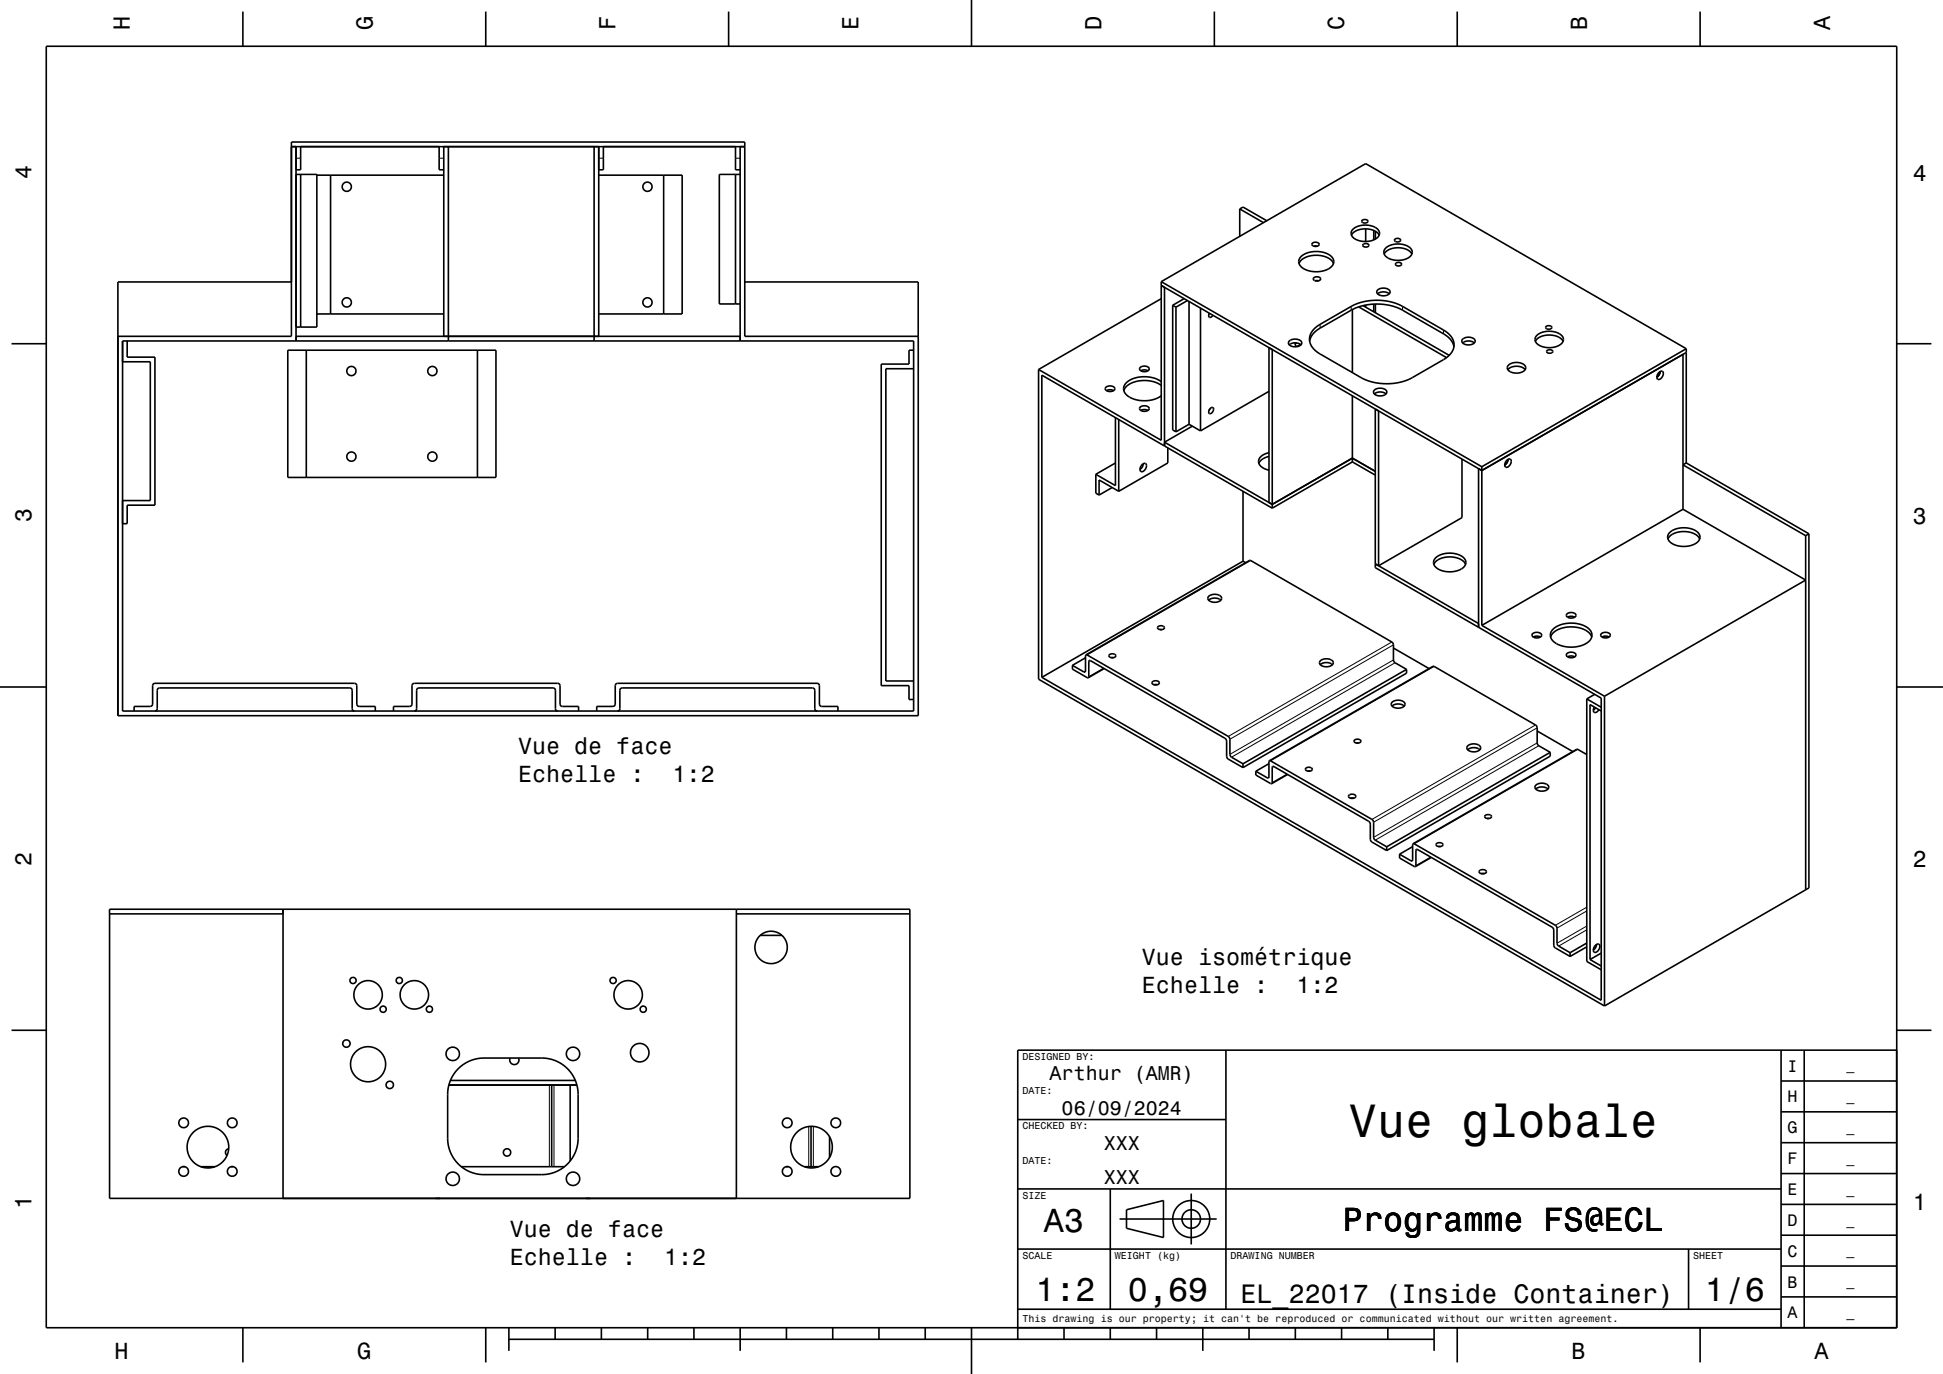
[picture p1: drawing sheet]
<svg xmlns="http://www.w3.org/2000/svg" width="420mm" height="297mm" viewBox="0 0 420 297" stroke-linecap="round" stroke-linejoin="round" font-family="sans-serif">
<g fill="none" stroke="#000" stroke-width=".35">
<path d="M10 10h400v277h-400zM52.5 2.5v7.5M105 2.5v7.5M157.5 2.5v7.5M210 0v10M262.5 2.5v7.5M315 2.5v7.5M367.5 2.5v7.5M63 31.7h98M64 31.7v42M64 37.7h4.5v33h-4.5M65 31.7v5h-1"/>
<path d="M65 37.7v33M68.5 37.9h27.4M71.5 37.9v30M94.9 31.7v5h1M95.9 31.7v41M96.9 31.7v42M128.4 31.7v42M129.4 31.7v41M129.4 37.9h18.1v30h-18.1M130.4 31.7v5h-1M143.5 37.9v30M159 31.7v5h1"/>
<path d="M159 37.7v28M160 31.7v42M160 37.7h-4.5v28h4.5M268 45.2v5.9M268 45.2l5.1 2.9M268 45.2l.7-.4 5.1 2.9M280.8 57a4.3 4.3 0 0 1 4.7-1.7 3.3 3.3 0 0 1 2.7 1.7M281.2 55.5a5.3 5.3 0 0 1 6.8 .2 1.69 1.69 0 0 1-1.1 2.6 5.2 5.2 0 0 1-6-1l-.1-1zM283.7 52.5a.91 .91 0 0 1 1.5 .4 .94 .94 0 0 1-1.6-.1zM284 53.2h.7M292.1 50.8a4 4 0 0 1 5-.9l.6 .4 .4 .5M292.5 49.5a4.2 4.2 0 0 1 5.5 .4 1.51 1.51 0 0 1-1.3 2 4 4 0 0 1-4.6-1v-.7z"/>
<path d="M294.5 47.6a.76 .76 0 0 1 1.2 .3 .73 .73 0 0 1-.7 .3 .73 .73 0 0 1-.6-.5zM294.6 52.9a.78 .78 0 0 1 1.3 .2 .68 .68 0 0 1-.7 .4 .68 .68 0 0 1-.6-.6zM295.2 49.5v2.7M297 49.8v2.1M297.3 50v1.7M299.2 54.9a4 4 0 0 1 5-.9l.6 .4 .4 .5M299.6 53.6a4.2 4.2 0 0 1 5.5 .3 1.51 1.51 0 0 1-1.3 2.1 4 4 0 0 1-4.6-1.1v-.6zM301.5 51.7a.76 .76 0 0 1 1.3 .3 .73 .73 0 0 1-.7 .3 .73 .73 0 0 1-.7-.5zM301.7 57a.77 .77 0 0 1 1.3 .2 .68 .68 0 0 1-.8 .3 .68 .68 0 0 1-.5-.5zM2.5 74.3h7.5M25.5 72.7h37.5v-42h98v42h37.5M26.5 73.7h171v80h-171z"/>
<path d="M26.5 78.2h6v30h-6M27.5 73.7v3.5h6v32h-6v4h-1M62.2 75.7h45v27.5h-45zM63 60.9h-37.5v93.8h173v-93.8h-37.5M64 72.7h96M66.2 75.7v27.5M68.5 67.9h27.4M103.2 75.7v27.5M197.5 75.7h-1v3h-6v69.5h6v3h1M197.5 79.7h-6v67.5h6M224.5 79.9v66.9l122.3 70.6M246.5 79.4a1.3 1.3 0 0 1 1.9 .3 1.19 1.19 0 0 1-2.1 0z"/>
<path d="M251 61.7l69.3 40 44.2-25.5M251 60.9v34.3l-26.5-15.3M251 64.6l-26.5 15.3M251 60.9l69.3 40M251 60.9l44.2-25.5 69.3 40M251.7 62.1v34.3M253.5 66l.7 .4M253.5 66v26.9l.7 .4M254.2 66.4v26.9M256 64.6l-2.5 1.4M256.7 65l-2.5 1.4M257 65.2v26.5"/>
<path d="M259.5 66.6v26.5M261.3 67.9l.2-.2a.44 .44 0 0 0-.3 .6 .44 .44 0 0 0 .5 .3l.5-.5M274.3 75.1v33.5l.7 .4M275 75.6v34.2M278.6 73.8a1.79 1.79 0 0 1 2.8 .3 1.67 1.67 0 0 1-2.9 0zM278.7 74.5a2.08 2.08 0 0 1 2.5 0M280 74.3a.54 .54 0 0 0 .5 .6 .54 .54 0 0 0 .5-.5M280 74.1v.2M280.2 74.1l-.2 .2M283.1 73.7a4.2 4.2 0 0 1 2.3-2.8l7.7-4.3 2.5-.7 2.7-.2 2.2 .3 1.9 .7 9.6 5.5a4.2 4.2 0 0 1 2.3 2.7M284 60a.91 .91 0 0 1 1.5 .4 .94 .94 0 0 1-1.6-.1zM284.1 71l1.3-.9 7.3-4.2 2.4-.8 2.7-.2 2.4 .3 2.2 .6 9.6 5.5a3.4 3.4 0 0 1 2 4.6l-.6 .8-1 .8-7.5 4.4-2.1 .7-2.7 .3-2.7-.2-2.4-.7-9.6-5.5a3.4 3.4 0 0 1-2-4.6z"/>
<path d="M284.3 60.7h.7M292.3 66.9v13.6M293.7 66.3l19 11M294.6 66.1l18.7 10.7M295.2 65.9v.5M297 65.7v1.7M297.3 65.7v1.9M297.8 63.5a2.06 2.06 0 0 1 2.5 0M297.8 62.7a1.8 1.8 0 0 1 2.7 .4 1.67 1.67 0 0 1-2.9 0zM316.1 73.4a1.91 1.91 0 0 1 2.8 .2 1.23 1.23 0 0 1-1.8 .9 .87 .87 0 0 1-.8-.2 .87 .87 0 0 1-.2-.9zM316.2 74.1a2.08 2.08 0 0 1 2.5 0M325.9 79.9a2.71 2.71 0 0 1 3.8 0"/>
<path d="M326.1 78.9a2.58 2.58 0 0 1 3.7 .5 1.61 1.61 0 0 1-2 1.3l-1-.2a.95 .95 0 0 1-.9-.5 .95 .95 0 0 1 .2-1.1zM331.9 73.8a4 4 0 0 1 4.9-1l.7 .5 .4 .5M332.3 72.5a4.3 4.3 0 0 1 5.5 .3 1.51 1.51 0 0 1-1.3 2.1 4 4 0 0 1-4.6-1.1l-.1-.7zM334.2 70.6a.76 .76 0 0 1 1.2 .2 .73 .73 0 0 1-.7 .4 .73 .73 0 0 1-.6-.5zM334.4 75.8a.68 .68 0 0 1 .7-.2 .68 .68 0 0 1 .5 .5 .78 .78 0 0 1-1.3-.2zM363.8 76.6h.1M363.8 76.6v33.5M364.5 75.4v24.7M364.5 75.4l-44.2 25.5M410 74.3h7.5M239 83.7a1.31 1.31 0 0 1 2 .3 1.19 1.19 0 0 1-2.1 0zM239.2 84.4a1.61 1.61 0 0 1 1.5 0"/>
<path d="M241.1 90.3v14.7l-4.2-2.5M241.8 90.7v15.5M246.5 88a1.31 1.31 0 0 1 1.9 .3 1.19 1.19 0 0 1-2.1 0zM246.6 80.1a1.62 1.62 0 0 1 1.5 0M246.6 88.7a1.62 1.62 0 0 1 1.5 0M251 82.5a6.4 6.4 0 0 0-7.8 .5 1.94 1.94 0 0 0 1.2 3 6.9 6.9 0 0 0 6.6-.4M251 83.3a6.4 6.4 0 0 0-7.8 .5l-.3 .6M252.4 96.8v3.3l-10.6 6.1M257 91.7l-2.8 1.6M257 91.7l2.5 1.4M257.7 92.1l-6 3.5 23.3 13.4M261.6 88.3l-.3 .5"/>
<path d="M261.7 88.2l.2-.1a.45 .45 0 0 1 .5 .3 .45 .45 0 0 1-.2 .5l-.1 .2a.42 .42 0 0 1-.6 .3 .42 .42 0 0 1-.2-.6zM274.3 98.7l-1.5 .6-.7 .9M274.3 97.9a2.22 2.22 0 0 0-2.2 2.1l.6 1 1.6 .6M274.3 84.6l-14.8 8.5M292.3 85.6v14.2M292.3 99.8l5 2.9M292.3 99.8l-17.3 10M297.1 85.2a2.08 2.08 0 0 1 2.5 0M297.1 84.3a1.9 1.9 0 0 1 2.7 .3 1.26 1.26 0 0 1-1.7 1 .89 .89 0 0 1-1.1-1.2zM297.3 88.4v34.3l48.8 28.2v65.3l-120.9-69.8M298 88.8v33.5M316 99.2v12.7l-18 10.4"/>
<path d="M325.7 99.6a.55 .55 0 0 1 .7-.4 .55 .55 0 0 1 .2 .8 1 1 0 0 1-1.2 .9l-.1-.5zM326 99.3l-.3 .7-.4 .5M358.5 80.6a.55 .55 0 0 1 .8-.4 .55 .55 0 0 1 .2 .8 .88 .88 0 0 1-1.3 .9v-.7zM358.8 80.3l-.2 .7-.5 .5M236.9 102.5v4.1l.7 .4M240.4 105.4l-2.8 1.6M241.1 100.1l-4.2 2.4M241.8 106.2l-4.2-2.5v3.3M246.8 100.5a.55 .55 0 0 1 .8-.3 .55 .55 0 0 1 .2 .8 1 1 0 0 1-1.2 .9l-.2-.5zM247.1 100.2l-.2 .8-.5 .5M268.7 106.2v15.1M275 109.8l-49.8-28.7v65.3"/>
<path d="M297.3 101.9l-5-2.9-17.3 10M319.6 101.3v34.3M320.3 100.9v34.3M360.5 116.5a4.3 4.3 0 0 1 5-1.4l1.3 .6 .6 .8M360.9 115.2a4.8 4.8 0 0 1 6.4 .2 1.61 1.61 0 0 1-1.2 2.3 4.8 4.8 0 0 1-5.4-.9l-.2-.8zM363.8 110.1l26.5 15.3M363.8 110.1l-43.5 25.1M364.5 100.1l-.7 .4 26.5 15.3M364.5 100.1l26.5 15.3M390.3 115.8v76.5M391 115.4l-.7 .4M391 115.4v76.5l-.7 .4"/>
<path d="M250.3 135.5a.83 .83 0 0 1 1.4 .3 .88 .88 0 0 1-1.5-.1zM250.7 136.1h.5M261.3 129.7a2.15 2.15 0 0 1 2.6 0M261.3 128.9a1.83 1.83 0 0 1 2.8 .4 1.81 1.81 0 0 1-2.9 .3l-.1-.3zM268.7 121.3l.6 .3M268.7 121.3l-43.5 25.1M298 122.3l-.7-.4 22.3 12.9M309.9 122a4.3 4.3 0 0 1 5-1.4l1.3 .6 .6 .8M310.3 120.6a4.9 4.9 0 0 1 6.4 .3 1.7 1.7 0 0 1-1.4 2.4 4.6 4.6 0 0 1-5.3-1.1l-.1-.8zM320.3 135.2l26.5 15.3M331.3 137a1.31 1.31 0 0 1 2 .3 1.19 1.19 0 0 1-2.1 0zM331.4 137.7a1.64 1.64 0 0 1 1.6 0"/>
<path d="M335.2 137.7a4.5 4.5 0 0 1 4.7-2.2 4.3 4.3 0 0 1 4.2 2.2M335.7 136a6.4 6.4 0 0 1 8 .2 1.94 1.94 0 0 1-1.1 3.1 6.4 6.4 0 0 1-7.1-1 1.67 1.67 0 0 1 .2-2.3zM338.7 132.7a1.31 1.31 0 0 1 2 .3 1.19 1.19 0 0 1-2.1 0zM338.9 133.4a1.64 1.64 0 0 1 1.5 0M346.1 137a1.31 1.31 0 0 1 2 .3 1.19 1.19 0 0 1-2.1 0zM347.8 137.7l-.7-.2-.8 .2M347.8 137.7h.1M390.3 125.4h.1M390.3 125.4l-43.5 25.1M0 148.5h10M29 153.7v-1h3.5l.4-.2 .1-4.4 .3-.3 .2-.1h43.2l.4 .3v.2l.1 4.2 .4 .3h3.5v1M33.5 153.7l.2-.1 .3-.3v-4.1l.1-.3 .4-.2h41.2l.2 .1 .2 .4v4l.2 .4 .3 .1"/>
<path d="M85.1 153.7v-1h3.5l.4-.2 .1-4.4 .2-.3 .3-.1h31l.4 .3 .1 .2v4.2l.4 .3h3.6v1M89.6 153.7l.2-.1 .3-.3v-4.1v-.3l.5-.2h29l.2 .1 .3 .4v4l.2 .4 .3 .1M129 153.7v-1h3.5l.4-.2 .1-4.4 .3-.3 .2-.1h43.2l.4 .3v.2l.1 4.2 .4 .3h3.5v1M133.5 153.7l.2-.1 .3-.3v-4.1l.1-.3 .4-.2h41.2l.4 .3v.2v4l.3 .4 .2 .1M231.8 143.8v.8l3.4 1.9M234.6 142.2l-2.8 1.6M234.8 141.5l-.3 3.8-2.7-1.5M234.8 141.5l30.7 17.7 .4 .6v3.5l.3 .4 2.5 1.4M234.8 141.5l35.4-20.4 30.7 17.7 .3 .6v3.3l.2 .4 2.6 1.6M235.2 146.5l.2-3.5 .1-.2 29.3 16.8 .4 .6v3.3l.1 .4 3.4 2M238.7 144.5l-3.5 2M239.8 141.6a.83 .83 0 0 1 1.4 .2 .88 .88 0 0 1-1.5-.1z"/>
<path d="M240.2 142.2h.5M249.1 147.4a.95 .95 0 0 1 1.5 .2 .89 .89 0 0 1-.8 .5 .89 .89 0 0 1-.8-.6zM249.4 148h.8M285.4 143.7a2.13 2.13 0 0 1 2.6 0M285.4 142.8a1.83 1.83 0 0 1 2.8 .5 1.81 1.81 0 0 1-2.9 .2l-.1-.3zM292.9 159.9a.83 .83 0 0 1 1.3 .4 .87 .87 0 0 1-1.5-.1zM300.9 152.6a2.13 2.13 0 0 1 2.6 0M300.9 151.8a1.83 1.83 0 0 1 2.8 .4 1.81 1.81 0 0 1-2.9 .3l-.1-.3zM301.2 140.1l7.7 4.4M304 144.7l-35.3 20.4M304 144.7v.8l-35.3 20.4M332.3 158l7.7 4.5"/>
<path d="M338.7 141.3a1.31 1.31 0 0 1 2 .3 1.19 1.19 0 0 1-2.1-.1zM338.9 142a1.64 1.64 0 0 1 1.5 0M343 151.1v56.7l3.1 1.8M343 151.1l3.1 1.8M344.6 152.8l-.2 .7M344.7 150.1l-1.7 1M344.9 153l-.5 .5M345.6 153.4a.64 .64 0 0 1-.5 .6 .64 .64 0 0 1-.7-.3v-.2M346.1 153.7l-2.4-1.4v55.1M346.8 150.5v66.9M410 148.5h10M268.7 165.1v.8"/>
<path d="M271.5 166.7v.8l3.4 1.9M274.3 165.1l-2.8 1.6M274.4 164.4l-.2 3.8-2.7-1.5M274.4 164.4l22.2 12.7 .3 .6 .1 3.5 .2 .4 2.5 1.4M274.9 169.4l.1-3.5 .2-.3 20.7 11.9 .3 .6v3.3l.2 .4 3.3 2.1M278.3 167.4l-3.4 2M282.2 166.1a.83 .83 0 0 1 1.5 .2 .88 .88 0 0 1-1.5 0zM282.7 166.7h.5M291.6 171.9a.95 .95 0 0 1 1.5 .2 .88 .88 0 0 1-.8 .5 .88 .88 0 0 1-.8-.6zM291.9 172.5h.8M293.2 160.6h.5M317.2 162.1a2.13 2.13 0 0 1 2.7 0"/>
<path d="M317.3 161.2a1.83 1.83 0 0 1 2.8 .5 1.81 1.81 0 0 1-2.9 .2l-.1-.3zM321 176.4a.83 .83 0 0 1 1.4 .2 .87 .87 0 0 1-1.5-.1zM321.4 176.9h.5M332 170.6a2.13 2.13 0 0 1 2.6 0M332 169.7a1.83 1.83 0 0 1 2.8 .5 1.81 1.81 0 0 1-2.9 .2l-.1-.3zM335.1 162.6l-2.5-1.4-.3-.4v-3.5l-.3-.6-22.2-12.7-35.4 20.4M335.1 162.6l-35.4 20.4M335.1 162.6v.8l-35.4 20.5M343 163.1l-2.2-1.1-35.3 20.4M23.7 197.5h37.5M61.2 196.5v62.5M159.2 197.5h37.5v61.5h-173v-62.5h173v1"/>
<path d="M159.2 196.5v62.5M299.7 183v.9M302.5 184.6v.9l3.5 1.8M305.4 183l-2.9 1.6M305.5 182.4l30.8 17.6 .3 .6v3.3l.1 .4 2.7 1.6M305.5 182.4l-.2 3.7-2.8-1.5M306 187.3l.1-3.5 .2-.2 29.2 16.8 .4 .6v3.3l.1 .4 3.4 2M309.4 185.3l-3.4 2M310.5 182.4a.83 .83 0 0 1 1.4 .2 .88 .88 0 0 1-1.5 0zM310.9 183h.5M319.8 188.2a.95 .95 0 0 1 1.5 .2 .89 .89 0 0 1-.8 .5 .89 .89 0 0 1-.8-.6zM320.1 188.8h.8"/>
<path d="M390.3 192.3l-43.5 25.1M164.3 202.2h4.7M339.4 205.9v.8M343 203.8l-3.6 2.1M343 204.7l-3.6 2M343.7 207.4l2.4 1.4M344.8 204.4a.55 .55 0 0 1 .8-.3 .55 .55 0 0 1 .2 .8 .87 .87 0 0 1-1.3 .8v-.6zM345.1 204.1l-.2 .8-.5 .5M346.1 206l-2.4 1.4M2.5 222.7h7.5M97 234.5h27.7M97.4 233.5h27"/>
<path d="M99 231.1a7.8 7.8 0 0 1 5.6-2.4h12.5a7.9 7.9 0 0 1 7.9 7.9v9.5a7.9 7.9 0 0 1-7.9 7.8h-12.5a7.9 7.9 0 0 1-7.8-7.8v-9.5a7.9 7.9 0 0 1 2.2-5.5zM110.3 228.7a1 1 0 0 0 .9 1.4 1 1 0 0 0 .9-1.4M119.2 234.5v17.7M123.2 234.5v16.5M265 227v56M385 233.7h25M385 227v60M390 227v60M410 222.7h7.5M410 227h-190v62.5M39.4 252.2h.5M43.4 252.2h3.1"/>
<path d="M49.4 248.3a.8 .8 0 0 0-.6 .6 .8 .8 0 0 0 .3 .9M49.9 252.2h.5M99.7 252.2h22.3M169.9 252.2h.5M173.9 252.2h3M175.3 243.5v8.7M179.3 245.7v4.5M220 257h165M220 242h45M240 257v26M257.5 258v11M385 253.7h25"/>
<path d="M385 247h25M385 240.3h25M220 270h165M242 263.5h21M243.5 261.5l8-2v8l-8-2zM365 270v13M385 273.7h25M385 267h25M385 260.3h25M52.5 287v7.5M105 287v7.5M110 289.5h200"/>
<path d="M110 287v5M120 287v2.5M130 287v2.5M140 287v2.5M150 287v2.5M160 287v5M170 287v2.5M180 287v2.5M190 287v2.5M200 287v2.5M210 287v10M220 283h165"/>
<path d="M230 287v2.5M240 287v2.5M250 287v2.5M260 287v5M270 287v2.5M280 287v2.5M290 287v2.5M300 287v2.5M310 287v5M315 287v7.5M367.5 287v7.5M385 280.3h25"/>
<circle cx="75" cy="40.4" r="1"/>
<circle cx="140" cy="40.4" r="1"/>
<circle cx="75" cy="65.4" r="1"/>
<circle cx="140" cy="65.4" r="1"/>
<circle cx="76" cy="98.7" r="1"/>
<circle cx="76" cy="80.2" r="1"/>
<circle cx="93.5" cy="98.7" r="1"/>
<circle cx="93.5" cy="80.2" r="1"/>
<circle cx="76.3" cy="211.9" r=".67"/>
<circle cx="79.6" cy="215" r="3.1"/>
<circle cx="82.8" cy="218.1" r=".67"/>
<circle cx="86.3" cy="211.9" r=".67"/>
<circle cx="89.6" cy="215" r="3.1"/>
<circle cx="92.8" cy="218.1" r=".67"/>
<circle cx="132.5" cy="211.9" r=".67"/>
<circle cx="135.8" cy="215" r="3.1"/>
<circle cx="139" cy="218.1" r=".67"/>
<circle cx="166.7" cy="204.8" r="3.5"/>
<circle cx="74.9" cy="225.6" r=".8"/>
<circle cx="79.6" cy="230" r="3.8"/>
<circle cx="84.3" cy="234.5" r=".8"/>
<circle cx="97.9" cy="227.8" r="1.45"/>
<circle cx="123.9" cy="227.8" r="1.45"/>
<circle cx="138.3" cy="227.5" r="2"/>
<circle cx="39.7" cy="253.2" r="1.05"/>
<circle cx="39.7" cy="242.7" r="1.05"/>
<circle cx="44.9" cy="248" r="4.5"/>
<circle cx="50.2" cy="253.2" r="1.05"/>
<circle cx="50.2" cy="242.7" r="1.05"/>
<circle cx="97.9" cy="254.8" r="1.45"/>
<circle cx="109.6" cy="249.1" r=".8"/>
<circle cx="123.9" cy="254.8" r="1.45"/>
<circle cx="170.2" cy="242.7" r="1.05"/>
<circle cx="170.2" cy="253.2" r="1.05"/>
<circle cx="175.4" cy="248" r="4.5"/>
<circle cx="180.7" cy="242.7" r="1.05"/>
<circle cx="180.7" cy="253.2" r="1.05"/>
<circle cx="257.5" cy="263.5" r="2"/>
<circle cx="257.5" cy="263.5" r="4"/>
</g>
<g fill="none" stroke="#000" stroke-width=".22">
<path d="M64 34.2h1M94.9 34.2h1M129.4 34.2h1M159 34.2h1M285.4 70.1v.8M292.1 66.2v.8M303.2 66.2v.8M312 71.3v.9M270.4 121.2l-35.4 20.4M300.9 138.8l-35.4 20.4M301.2 139.4l-35.3 20.4M234.6 145l-.3 .2"/>
<path d="M235.7 142.8l-.3 .2M238.5 144.4l-3.1 1.9M301.2 142.7l-35.3 20.4M301.6 143.3l-35.4 20.4M310 144.1l-35.4 20.4M331.9 156.7l-35.3 20.4M332.3 157.3l-35.4 20.4M274.3 167.9l-.4 .2M275.4 165.7l-.4 .2M278.2 167.3l-3.2 1.9M332.3 160.6l-35.4 20.4M332.6 161.2l-35.3 20.4"/>
<path d="M341.1 162l-35.4 20.4M305.4 185.9l-.4 .2M306.4 183.6l-.3 .2M309.2 185.3l-3.1 1.8M343 196.1l-6.8 3.9M343 196.9l-6.4 3.7M343 201l-6.1 3.5M343 200.2l-6.4 3.7M118.7 234.5v17.7M119.8 234.5v17.7M174.8 243.5v8.7M175.8 243.5v8.7"/>
</g>
<text font-size="10.1" x="291.6" y="245.7">Vue globale</text>
<g font-size="7.2">
<text x="225.7" y="266.3">A3</text>
<text x="290.3" y="266.1">Programme FS@ECL</text>
<text x="223.8" y="281.3">1:2</text>
<text x="243.8" y="281.3">0,69</text>
<text x="368.5" y="281.3">1/6</text>
</g>
<text font-size="5.8" x="268.2" y="281.6">EL_22017 (Inside Container)</text>
<g font-size="5">
<text x="28.1" y="6.5" transform="rotate(-90 28.1 6.5)">H</text>
<text x="80.6" y="6.5" transform="rotate(-90 80.6 6.5)">G</text>
<text x="133.1" y="6.5" transform="rotate(-90 133.1 6.5)">F</text>
<text x="185.6" y="6.5" transform="rotate(-90 185.6 6.5)">E</text>
<text x="238.1" y="6.5" transform="rotate(-90 238.1 6.5)">D</text>
<text x="290.6" y="6.5" transform="rotate(-90 290.6 6.5)">C</text>
<text x="343.1" y="6.5" transform="rotate(-90 343.1 6.5)">B</text>
<text x="395.6" y="6.5" transform="rotate(-90 395.6 6.5)">A</text>
<text x="6.8" y="38.7" transform="rotate(-90 6.8 38.7)">4</text>
<text x="413.5" y="39">4</text>
<text x="6.8" y="112.9" transform="rotate(-90 6.8 112.9)">3</text>
<text x="413.5" y="113.2">3</text>
<text x="112" y="163.1">Vue de face</text>
<text x="112" y="169.1">Echelle :</text>
<text x="145.4" y="169.1">1:2</text>
<text x="6.8" y="187.1" transform="rotate(-90 6.8 187.1)">2</text>
<text x="413.5" y="187.4">2</text>
<text x="246.8" y="208.5">Vue isométrique</text>
<text x="246.8" y="214.6">Echelle :</text>
<text x="280.2" y="214.6">1:2</text>
<text x="6.8" y="261.3" transform="rotate(-90 6.8 261.3)">1</text>
<text x="413.5" y="261.6">1</text>
<text x="110.2" y="267.4">Vue de face</text>
<text x="110.2" y="273.4">Echelle :</text>
<text x="143.6" y="273.4">1:2</text>
<text x="24.7" y="293.8">H</text>
<text x="77.2" y="293.8">G</text>
<text x="339.7" y="293.8">B</text>
<text x="392.2" y="293.8">A</text>
</g>
<g font-size="4.3">
<text x="226.9" y="233.5">Arthur (AMR)</text>
<text x="229.5" y="241">06/09/2024</text>
<text x="238.6" y="248.5">XXX</text>
<text x="238.6" y="256">XXX</text>
</g>
<g font-size="3.6">
<text x="386.4" y="231.6">I</text>
<text x="386.4" y="238.3">H</text>
<text x="386.4" y="245">G</text>
<text x="386.4" y="251.6">F</text>
<text x="386.4" y="258.3">E</text>
<text x="386.4" y="265">D</text>
<text x="386.4" y="271.6">C</text>
<text x="386.4" y="278.3">B</text>
<text x="386.4" y="285">A</text>
</g>
<g font-size="2.9">
<text x="399.1" y="231.4">_</text>
<text x="399.1" y="238">_</text>
<text x="399.1" y="244.7">_</text>
<text x="399.1" y="251.4">_</text>
<text x="399.1" y="258">_</text>
<text x="399.1" y="264.7">_</text>
<text x="399.1" y="271.4">_</text>
<text x="399.1" y="278">_</text>
<text x="399.1" y="284.7">_</text>
</g>
<g font-size="2.2">
<text x="221" y="229.1">DESIGNED BY:</text>
<text x="221" y="236.6">DATE:</text>
<text x="221" y="244.1">CHECKED BY:</text>
<text x="221" y="251.6">DATE:</text>
<text x="221" y="259.1">SIZE</text>
<text x="221" y="272.1">SCALE</text>
<text x="241" y="272.1">WEIGHT (kg)</text>
<text x="266" y="272.1">DRAWING NUMBER</text>
<text x="366" y="272.1">SHEET</text>
<text x="221" y="285.8">This drawing is our property; it can't be reproduced or communicated without our written agreement.</text>
</g>
</svg>
